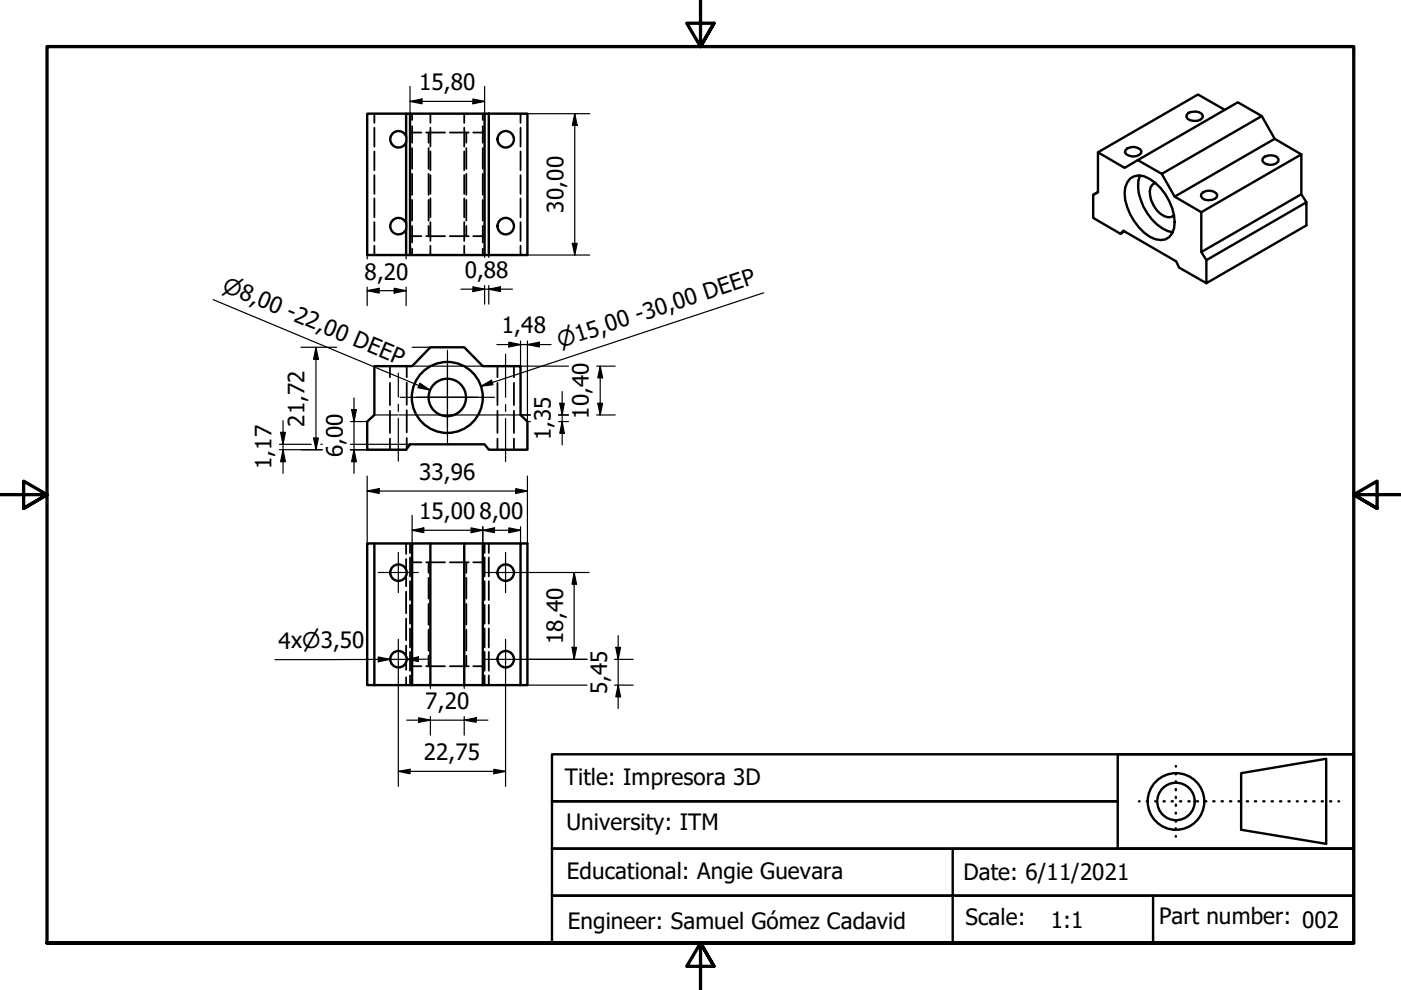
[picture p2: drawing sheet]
<svg xmlns="http://www.w3.org/2000/svg" width="297mm" height="210mm" viewBox="0 0 297 210" stroke-linecap="round" stroke-linejoin="round" font-family="sans-serif">
<!-- layer: Hidden (ISO) -->
<g fill="none" stroke="#000" stroke-width=".38">
<path d="M79.4 24.1v2M79.4 27.1v4M79.4 32.1v4M79.4 37.1v4M87.4 28.1h1.9M87.4 24.1v1.3M87.4 26.8v3.5M87.4 31.4v4.4M87.4 36.9v4.4M90.4 28.1h4M90.9 28.1v2.2M90.9 31.4v4.4"/>
<path d="M90.9 36.9v4.4M91.2 24.1v2M91.2 27.1v4M91.2 32.1v4M91.2 37.1v4M95.4 28.1h4M98.4 24.1v2M98.4 27.1v4M98.4 32.1v4M98.4 37.1v4M98.9 28.1v2.2M98.9 31.4v4.4"/>
<path d="M98.9 36.9v4.4M100.3 28.1h2.1M102.4 24.1v1.3M102.4 26.8v3.5M102.4 31.4v4.4M102.4 36.9v4.4M110.4 24.1v2M110.4 27.1v4M110.4 32.1v4M110.4 37.1v4M79.4 42.1v4M79.4 47.1v4"/>
<path d="M79.4 52.1v2M87.4 50.1h1.9M87.4 42.4v4.4M87.4 47.9v3.5M87.4 52.7v1.4M90.4 50.1h4M90.9 42.4v4.4M90.9 47.9v2.2M91.2 42.1v4M91.2 47.1v4M91.2 52.1v2M95.4 50.1h4"/>
<path d="M98.4 42.1v4M98.4 47.1v4M98.4 52.1v2M98.9 42.4v4.4M98.9 47.9v2.2M100.3 50.1h2.1M102.4 42.4v4.4M102.4 47.9v3.5M102.4 52.7v1.4M110.4 42.1v4M110.4 47.1v4M110.4 52.1v2"/>
<path d="M82.7 77.6v2.4M86.2 77.6v2.4M105.5 77.6v2.4M109 77.6v2.4M82.7 81.2v4.7M82.7 87.1v4.7M82.7 93v2.3M86.2 81.1v4.7M86.2 87v4.7M86.2 92.9v2.3M105.5 81.2v4.7M105.5 87.1v4.7"/>
<path d="M105.5 93v2.3M109 81.2v4.7M109 87.1v4.7M109 93v2.3M86.1 115.2v2.2M86.1 118.5v2.2M86.9 115.2v2.1M86.9 118.2v4M87.4 119.2h1.9M90.4 119.2h4M90.9 119.2v2.2M95.4 119.2h4"/>
<path d="M98.9 119.2v2.2M100.3 119.2h2.1M102.7 115.2v2.1M102.7 118.2v4M103.6 115.2v2.1M103.6 118.2v4M86.1 122v2.3M86.1 125.4v4.6M86.1 131.2v4.5M86.1 136.9v2.2M86.9 123.2v4M86.9 128.2v4"/>
<path d="M86.9 133.3v4M86.9 138.2v4M90.9 122.5v4.4M90.9 128.1v4.3M90.9 133.5v4.5M90.9 139v2.3M98.9 122.5v4.4M98.9 128.1v4.3M98.9 133.5v4.5M98.9 139v2.3M102.7 123.2v4M102.7 128.2v4"/>
<path d="M102.7 133.3v4M102.7 138.2v4M103.6 123.2v4M103.6 128.2v4M103.6 133.3v4M103.6 138.2v4M86.1 140.4v1.6M86.1 143.6v1.7M86.9 143.2v2.1M87.4 141.3h1.9M90.4 141.3h4M95.4 141.3h4"/>
<path d="M100.3 141.3h2.1M102.7 143.2v2.1M103.6 143.2v2.1"/>
</g>
<!-- layer: Visible (ISO) -->
<g fill="none" stroke="#000" stroke-width=".51">
<path d="M86.1 28.9a1.75 1.75 0 0 0-2.7-.8 1.75 1.75 0 0 0 0 2.8 1.75 1.75 0 0 0 2.7-.7M86.1 28.9v1.3M86.1 28.9v-4.8h.8v30h-.8v-5.5M86.1 24.1h-8.2v30h8.2M86.1 30.2v17.1M86.9 24.1h15.8M103.6 24.1h8.2v30h-8.2zM103.6 24.1h-.9v30h-15.8M238.6 31.8a2.17 2.17 0 0 1 3.4 .2 1.56 1.56 0 0 1-1.9 1.2l-1.3-.5-.3-.4zM239.6 37.8a3.4 3.4 0 0 1 4.2 .1 11.2 11.2 0 0 1 5.1 10.5 2.9 2.9 0 0 1-4 2.3 11.3 11.3 0 0 1-6.3-8.2 4.8 4.8 0 0 1 1-4.7zM241.7 37.2a7.3 7.3 0 0 0 .2 5.2 10.7 10.7 0 0 0 5.7 6.6l1.1 .2M245 38.8a2.06 2.06 0 0 0-1.2 2.6 5.4 5.4 0 0 0 3.8 4.7l.7-.1 .6-.4"/>
<path d="M252 23.9a2.81 2.81 0 0 1 2.8 .2l.2 .4a1.5 1.5 0 0 1-2 1.1l-.7-.1-.5-.3-.3-.5 .2-.4zM259.7 23.3l-5.7-3.3-21.2 12.3v8.5l-1 .5M267.5 24.6l-5.1-2.9-24 13.9-5.6-3.3M268.1 33.2a2.61 2.61 0 0 1 2.7 .2l.3 .4a1.56 1.56 0 0 1-1.9 1.2l-.8-.2-.5-.3-.2-.4v-.5zM270.3 29.4l-2.8-4.8-21.2 12.3-5.1-3M275.9 32.7l-5.6-3.3-21.3 12.3-2.7-4.8M86.1 47.3a1.75 1.75 0 0 0-2.7-.7 1.75 1.75 0 0 0 0 2.7 1.75 1.75 0 0 0 2.7-.7M86.1 47.3v1.3M102.7 54.1h.9M232.8 40.7l-1 .6v4.9l5.8 3.4M238.4 49.1l-.8 .5 .6-.7 11.2 6.5 .6 1.3 5.8 3.3M254.7 41.1a2.17 2.17 0 0 1 3.4 .2 1.46 1.46 0 0 1-1.9 1.2l-.8-.2-.5-.3-.3-.4z"/>
<path d="M254.7 53.4l1.1 1.8 21.2-12.3v4.9l-21.2 12.2v-4.8M275.9 41.2v-8.5l-21.2 12.3-5.7-3.3M277 42.9l-1.1-1.7-21.2 12.2v-8.4M79.4 77.6h8l3.8-4h7.2l4 4h8v10.4l1.4 1.4v5.9h-8.2l-.9-1.1h-15.8l-.8 1.1h-8.2v-5.9l1.5-1.4zM77.9 115.2h1.5v30.1h-1.5zM79.4 115.2h8M91.2 115.2h-3.8v30.1h-8M98.4 115.2h-7.2v30.1h-3.8M102.4 115.2h-4v30.1h-7.2M110.4 115.2h-8v30.1h-4M102.4 145.3h8v-30.1h1.4v30.1h-1.4"/>
<circle cx="107.2" cy="29.5" r="1.75"/>
<circle cx="107.2" cy="47.9" r="1.75"/>
<circle cx="94.8" cy="84.3" r="7.5"/>
<circle cx="94.8" cy="84.3" r="4"/>
<circle cx="84.5" cy="121.4" r="1.75"/>
<circle cx="84.5" cy="139.8" r="1.75"/>
<circle cx="107.2" cy="139.8" r="1.75"/>
<circle cx="107.2" cy="121.4" r="1.75"/>
</g>
<!-- layer: Border (ISO) -->
<path d="M148.5 -.1v10l-2.9-5h5.8l-2.9 5 2.9-5M0 104.9h10l-5-2.9v5.8l5-2.9-5 2.9M297 104.9h-10l5-2.9v5.8l-5-2.9 5 2.9M10 199.9v-190h277v190h-277h277M151.4 204.9l-2.9-5 2.9 5h-5.8l2.9-5v10" fill="none" stroke="#000" stroke-width=".7"/>
<!-- layer: Title (ISO) -->
<g fill="none" stroke="#000" stroke-width=".51">
<path d="M117 159.9h170v20h-170v10h170v10h-170v-10h170v-10h-170v-10h120h-120zM237 159.9h50v20h-50zM202 179.9v20M241.5 169.9h.1M243.1 169.9h.3M244.9 169.9h.3M246.7 169.9h.3M248.4 169.9h.3M249.3 162.4v.1M249.3 163.9v.3M249.3 165.6v.2M249.3 167.3v.2"/>
<path d="M249.3 168.9v.3M249.3 170.6v.3M249.3 172.3v.2M249.3 174v.2M249.3 175.6v.3M249.3 177.3v.1M250.2 169.9h.2M252 169.9h.2M253.7 169.9h.3M255.5 169.9h.3M257.2 169.9h.3M259 169.9h.3"/>
<path d="M260.8 169.9h.2M262.6 169.9h.2M263.1 163.9l18.1-3v18l-18.1-3zM264.4 169.9h.2M266.1 169.9h.2M267.8 169.9h.3M269.6 169.9h.3M271.4 169.9h.3M273.2 169.9h.2M275 169.9h.1M276.7 169.9h.2M278.4 169.9h.3"/>
<path d="M280.2 169.9h.3M282 169.9h.3M283.8 169.9h.1M244.5 189.9v10"/>
<circle cx="249.3" cy="169.9" r="6"/>
<circle cx="249.3" cy="169.9" r="4"/>
</g>
<!-- layer: Dimension (ISO) -->
<g fill="none" stroke="#000" stroke-width=".25">
<path d="M86.9 18.3v5.8M102.7 18.3v5.8M86.9 21.5l2.6-.5v1zM86.9 21.5h15.8M100.3 21l2.4 .5-2.4 .5zM111.8 24.1h13.2M121.9 24.1l.5 2.5h-1.1zM121.9 24.1v30M77.9 54.1v.8M86.1 54.1v.8M102.7 54.1v.5M103.6 54.1v.5"/>
<path d="M111.8 54.1h13.2M121.3 51.6h1.1l-.5 2.5zM63.8 73.6h7.6M67 73.6l.5 2.6h-1zM67 73.6v21.7M77.9 61.6l2.5-.5v1zM77.9 60.9v3.9M77.9 61.6h8.2M83.6 61.1l2.5 .5-2.5 .5zM86.1 60.9v3.9M87.4 73.6h3.8M87.4 77.6h7.3"/>
<path d="M94.9 77.6h12.2M97.7 61.3h10.9M100.3 60.8l2.4 .5-2.4 .5zM102.7 60.6v3.9M103.6 61.3l2.5-.5v1zM103.6 60.6v3.9M105.3 73.1h11.5M107.3 77.6h13.2M107.9 72.6l2.5 .5-2.5 .5zM110.4 72.3v5.3M111.8 73.1l2.6-.5v1zM111.8 72.3v17.1h.7"/>
<path d="M126.5 77.6h3.9M127.3 77.6l.5 2.5h-1.1zM127.3 77.6v10.4M59.2 95.3h9.1M59.2 94.2h6.8M59.5 91.7h1l-.5 2.5zM60 95.3l.5 2.6h-1zM60 89.2v11.2M66.5 92.9h1l-.5 2.4zM68 94.2h.3M74.3 95.3h10M74.3 89.4h3.6"/>
<path d="M74.3 94.2h10M74.5 86.8h1.1l-.5 2.6zM75.1 95.3l.5 2.6h-1.1zM75.1 84.4v16M79.4 88h4.9M84.6 95.3h1.5M84.6 88h10.1M84.6 94.2h2.3M94.9 88h12.2M107.3 88h5.2M118.4 89.4h2.1M118.4 88h2.1"/>
<path d="M118.7 85.5h.9l-.4 2.5zM119.2 89.4l.4 2.5h-.9zM119.2 83v11.3M126.5 88h3.9M126.7 85.5h1.1l-.5 2.5zM77.9 104.1l2.5-.5v1zM77.9 104.1h33.9M77.9 100.9v14.3M87.4 112.4l2.5-.5v1zM87.4 112.4h23M87.4 109.3v5.9M99.9 111.9l2.5 .5-2.5 .5z"/>
<path d="M102.4 112.4l2.4-.5v1zM102.4 111.7v7.5M107.9 111.9l2.5 .5-2.5 .5zM109.3 103.6l2.5 .5-2.5 .5zM110.4 111.7v3.5M111.8 100.9v14.3M80.2 139.3l2.5 .5-2.5 .5zM80.2 139.8h2.5l-24.4 .1M86.2 139.8l2.5-.5v.9zM91.2 139.7l-5 .1M111.4 139.8h13.1M111.4 121.4h13.5"/>
<path d="M121.3 137.3h.9l-.5 2.5zM121.7 121.4l.5 2.5h-.9zM121.7 121.4v18.4M130.3 139.8h3.9M130.6 137.3h1l-.5 2.5zM131.1 134.8v15.4M84.5 144.1v22.6M86.2 152.7h17.2M88.8 152.2l2.4 .5-2.4 .4zM91.2 145.3v.7M91.2 151.9v4M98.4 152.7l2.6-.5v.9z"/>
<path d="M98.4 145.3v.7M98.4 151.9v4M107.2 144.1v22.6M110.4 145.3h14.1M130.3 145.3h3.9M131.1 145.3l.5 2.4h-1zM84.5 163.5l2.4-.4v1zM84.5 163.5h22.7M104.7 163.1l2.5 .4-2.5 .6z"/>
</g>
<g fill="#000">
<path d="M86.9 21.5l2.6-.5v1z" fill-rule="evenodd"/>
<path d="M100.3 21l2.4 .5-2.4 .5z" fill-rule="evenodd"/>
<path d="M121.9 24.1l.5 2.5h-1.1z" fill-rule="evenodd"/>
<path d="M121.3 51.6h1.1l-.5 2.5z" fill-rule="evenodd"/>
<path d="M67 73.6l.5 2.6h-1z" fill-rule="evenodd"/>
<path d="M77.9 61.6l2.5-.5v1z" fill-rule="evenodd"/>
<path d="M83.6 61.1l2.5 .5-2.5 .5z" fill-rule="evenodd"/>
<path d="M100.3 60.8l2.4 .5-2.4 .5z" fill-rule="evenodd"/>
<path d="M103.6 61.3l2.5-.5v1z" fill-rule="evenodd"/>
<path d="M107.9 72.6l2.5 .5-2.5 .5z" fill-rule="evenodd"/>
<path d="M111.8 73.1l2.6-.5v1z" fill-rule="evenodd"/>
<path d="M59.5 91.7h1l-.5 2.5z" fill-rule="evenodd"/>
<path d="M60 95.3l.5 2.6h-1z" fill-rule="evenodd"/>
<path d="M66.5 92.9h1l-.5 2.4z" fill-rule="evenodd"/>
<path d="M74.5 86.8h1.1l-.5 2.6z" fill-rule="evenodd"/>
<path d="M75.1 95.3l.5 2.6h-1.1z" fill-rule="evenodd"/>
<path d="M118.7 85.5h.9l-.4 2.5z" fill-rule="evenodd"/>
<path d="M119.2 89.4l.4 2.5h-.9z" fill-rule="evenodd"/>
<path d="M126.7 85.5h1.1l-.5 2.5z" fill-rule="evenodd"/>
<path d="M127.3 77.6l.5 2.5h-1.1z" fill-rule="evenodd"/>
<path d="M77.9 104.1l2.5-.5v1z" fill-rule="evenodd"/>
<path d="M87.4 112.4l2.5-.5v1z" fill-rule="evenodd"/>
<path d="M99.9 111.9l2.5 .5-2.5 .5z" fill-rule="evenodd"/>
<path d="M102.4 112.4l2.4-.5v1z" fill-rule="evenodd"/>
<path d="M107.9 111.9l2.5 .5-2.5 .5z" fill-rule="evenodd"/>
<path d="M109.3 103.6l2.5 .5-2.5 .5z" fill-rule="evenodd"/>
<path d="M86.2 139.8l2.5-.5v.9z" fill-rule="evenodd"/>
<path d="M121.3 137.3h.9l-.5 2.5z" fill-rule="evenodd"/>
<path d="M121.7 121.4l.5 2.5h-.9z" fill-rule="evenodd"/>
<path d="M130.6 137.3h1l-.5 2.5z" fill-rule="evenodd"/>
<path d="M80.2 139.3l2.5 .5-2.5 .5z" fill-rule="evenodd"/>
<path d="M88.8 152.2l2.4 .5-2.4 .4z" fill-rule="evenodd"/>
<path d="M98.4 152.7l2.6-.5v.9z" fill-rule="evenodd"/>
<path d="M131.1 145.3l.5 2.4h-1z" fill-rule="evenodd"/>
<path d="M84.5 163.5l2.4-.4v1z" fill-rule="evenodd"/>
<path d="M104.7 163.1l2.5 .4-2.5 .6z" fill-rule="evenodd"/>
</g>
<!-- layer: Center Mark (ISO) -->
<path d="M94.9 77.8v12.9M94.9 74.3v20M84.8 84.2h20M88.3 84.2h13M84.5 117.1v8.5M107.2 117.1v8.5M80.2 121.4h8.5M80.2 139.8h8.5M84.5 135.5v8.6M102.9 139.8h8.5M102.9 121.4h8.5M107.2 135.5v8.6" fill="none" stroke="#000" stroke-width=".25"/>
<!-- layer: Centerline (ISO) -->
<path d="M84.5 79.1v5.1M107.2 75.1v9.1M84.5 88.7v9.1M84.5 85.7v1.5M107.2 85.8v1.4M107.2 88.7v9.2" fill="none" stroke="#000" stroke-width=".25"/>
<!-- layer: Symbol (ISO) -->
<path d="M45.2 63.5l46 19.2M161.9 62.1l-59.9 19.8M89 81.3l2.2 1.4-2.6-.5zM102 81.9l2.2-1.3 .3 1z" fill="none" stroke="#000" stroke-width=".25"/>
<g fill="#000">
<path d="M89 81.3l2.2 1.4-2.6-.5z" fill-rule="evenodd"/>
<path d="M102 81.9l2.2-1.3 .3 1z" fill-rule="evenodd"/>
</g>
<g font-size="4.8">
<text x="88.9" y="19.1">15,80</text>
<text x="119.4" y="45.1" transform="rotate(-90 119.4 45.1)">30,00</text>
<text x="77.3" y="59.3">8,20</text>
<text x="98.6" y="58.9">0,88</text>
<text x="106.4" y="70.6">1,48</text>
<text x="124.8" y="88.8" transform="rotate(-90 124.8 88.8)">10,40</text>
<text x="64.6" y="90.5" transform="rotate(-90 64.6 90.5)">21,72</text>
<text x="116.8" y="93.4" transform="rotate(-90 116.8 93.4)">1,35</text>
<text x="57.6" y="99.5" transform="rotate(-90 57.6 99.5)">1,17</text>
<text x="72.7" y="97" transform="rotate(-90 72.7 97)">6,00</text>
<text x="88.9" y="101.7">33,96</text>
<text x="88.9" y="110">15,00</text>
<text x="101.7" y="110">8,00</text>
<text x="59.1" y="137.5">4x⌀3,50</text>
<text x="119.4" y="136.6" transform="rotate(-90 119.4 136.6)">18,40</text>
<text x="128.7" y="147.2" transform="rotate(-90 128.7 147.2)">5,45</text>
<text x="90.2" y="150.3">7,20</text>
<text x="89.9" y="161.2">22,75</text>
<text x="119.8" y="166.5">Title: Impresora 3D</text>
<text x="120.1" y="176">University: ITM</text>
<text x="120.2" y="186.3">Educational: Angie Guevara</text>
<text x="204.3" y="186.6">Date: 6/11/2021</text>
<text x="120.4" y="196.9">Engineer: Samuel Gómez Cadavid</text>
<text x="204.7" y="196.1">Scale:</text>
<text x="222.8" y="196.7">1:1</text>
<text x="245.7" y="195.9">Part number: 002</text>
</g>
<g font-size="4.6">
<text x="46.9" y="61.6" transform="rotate(23 46.9 61.6)">⌀8,00 -22,00 DEEP</text>
<text x="118.7" y="73.8" transform="rotate(-18 118.7 73.8)">⌀15,00 -30,00 DEEP</text>
</g>
</svg>
